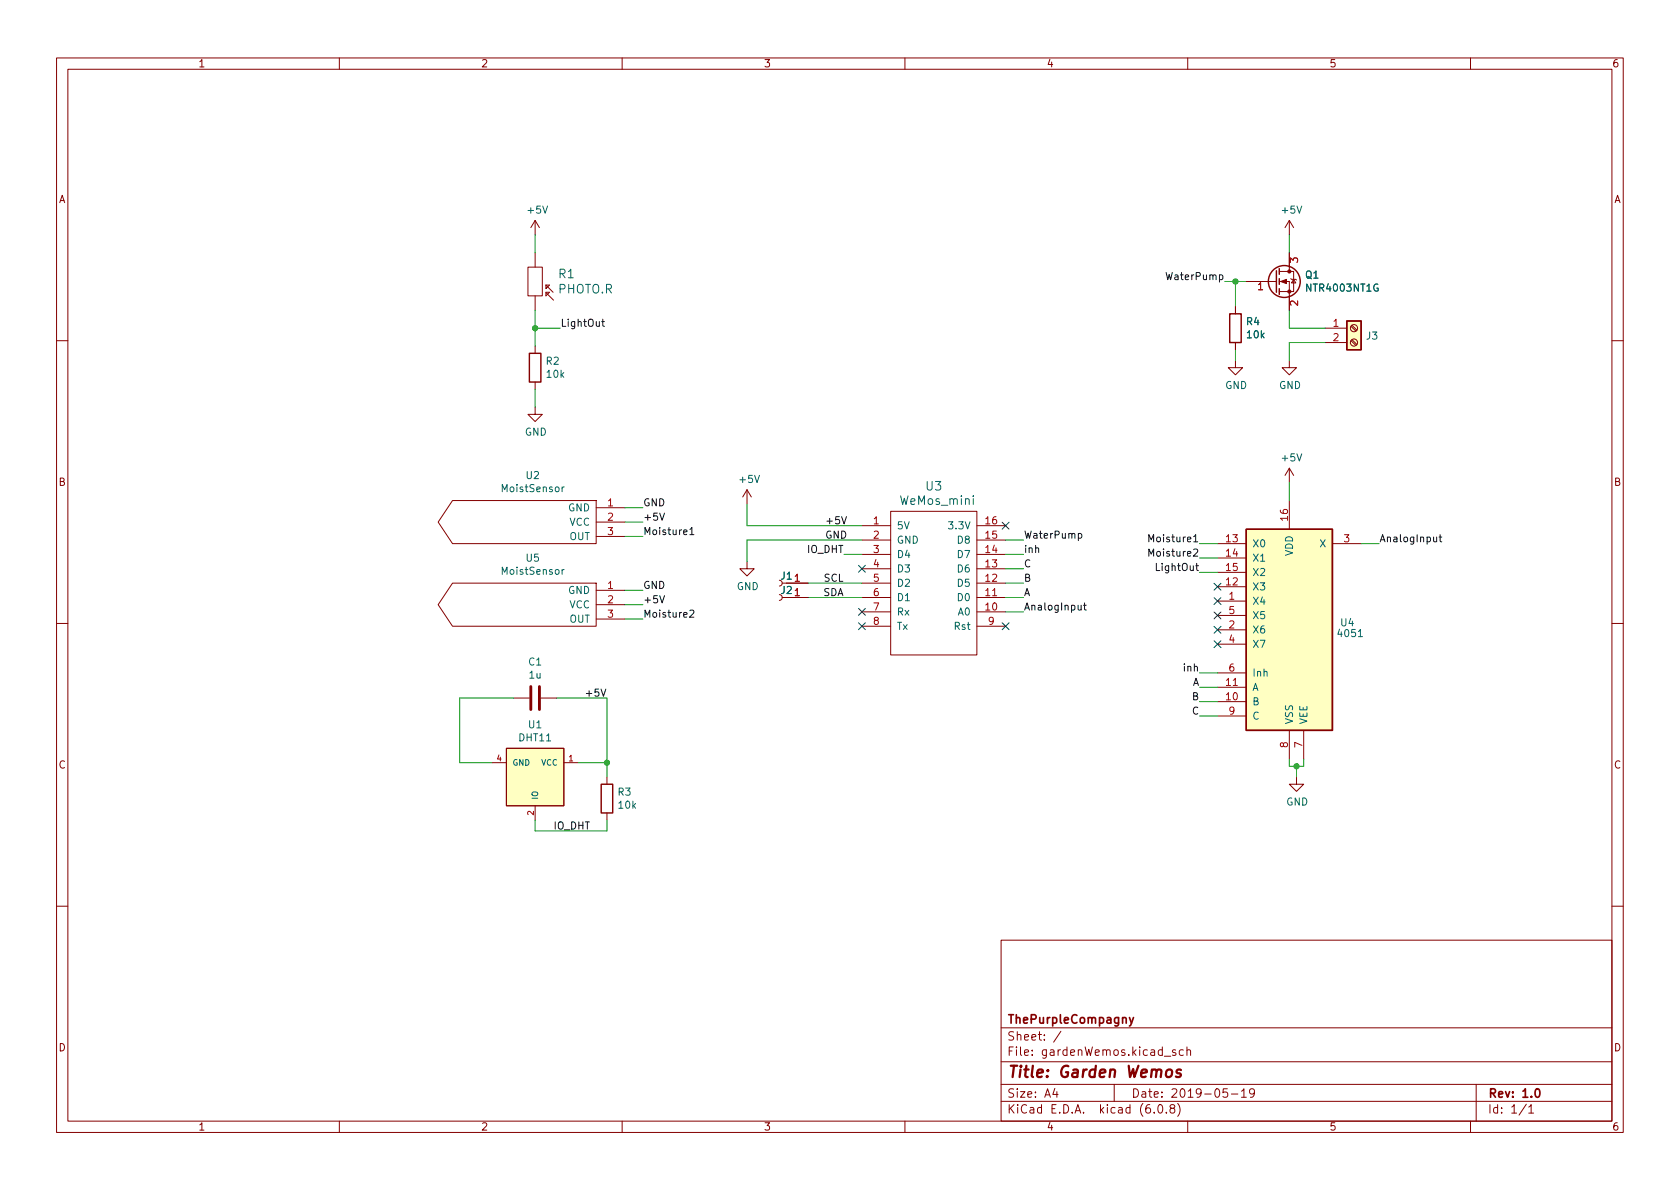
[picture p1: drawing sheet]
<svg xmlns="http://www.w3.org/2000/svg" width="297mm" height="210mm" viewBox="0 0 297 210" stroke-linecap="round" stroke-linejoin="round" font-family="sans-serif">
<g fill="none" stroke="#840000" stroke-width=".18">
<path d="M10 10.2h277v190.1h-277zM12 12.2h273v186.1h-273zM60 10.2v2M110 10.2v2M160 10.2v2M210 10.2v2M260 10.2v2M94.6 39v2.5M94.6 39l-.7 1.3M94.6 39l.8 1.3M228 39v2.5M228 39l-.8 1.3"/>
<path d="M228 39l.7 1.3M93.3 47.2h2.6v5.1h-2.6zM94.6 44.7v2.5M94.6 52.3v2.6M96.5 50.4h.7l-.7 .6zM96.5 51.7h.7l-.7 .6zM96.5 50.4l1.3 1.3M96.6 51.8l1.3 1.3M218.4 54.2v1.3M220.3 49.8h5.1M225.5 49.8h.2M226.2 49.8h1.8v5.1"/>
<path d="M226.2 48h1.8M228 48h.7v3.6h-2.5M228 44.7v3.3M228.2 49.3l.1 .1h.8l.1 .1M228.7 49.4l.4 .6h-.8zM234.3 58h3.8M238.9 57.7l.8 .8M239 57.5l.9 .9M10 60.2h2M94.6 72v1.3h1.3l-1.3 1.2-1.3-1.2h1.3M94.6 61.2v1.3M94.6 67.6v1.2"/>
<path d="M218.4 63.7v1.3h1.3l-1.3 1.3-1.2-1.3h1.2M218.4 60.6v1.2M228 63.7v1.3h1.2l-1.2 1.3-1.3-1.3h1.3M234.3 60.6h3.8M238.9 60.2l.8 .9M239 60.1l.9 .8M285 60.2h2M80 88.5h25.4v7.6h-25.4l-2.5-3.8zM105.4 89.8h5.1M105.4 92.3h5.1M105.4 94.9h5.1M132.1 99.3v1.3h1.2l-1.2 1.2-1.3-1.2h1.3"/>
<path d="M132.1 86.6l-.8 1.3M132.1 86.6v2.5M132.1 86.6l.7 1.3M152.4 93h5.1M152.4 98h5.1M152.4 95.5h5.1M157.5 90.4h15.2v25.4h-15.2zM172.7 93h5.1M172.7 98h5.1M172.7 95.5h5.1M215.3 96.1h5M215.3 98.7h5"/>
<path d="M228 82.8v2.5M228 88.5v5.1M228 82.8l-.8 1.3M228 82.8l.7 1.3M235.6 96.1h5.1M10 110.2h2M80 103.1h25.4v7.6h-25.4l-2.5-3.8zM105.4 104.4h5.1M105.4 106.9h5.1M105.4 109.5h5.1M137.8 105.2l.4 .1 .1 .4-.1 .3-.4 .2M137.8 102.6l.4 .2 .1 .3-.1 .4-.4 .1"/>
<path d="M139.1 105.7h3.8M139.1 103.1h3.8M152.4 105.7h5.1M152.4 103.1h5.1M152.4 108.2h5.1M152.4 100.6h5.1M152.4 110.7h5.1M172.7 105.7h5.1M172.7 103.1h5.1M172.7 108.2h5.1M172.7 100.6h5.1M172.7 110.7h5.1"/>
<path d="M215.3 106.3h5M215.3 103.8h5M215.3 101.2h5M215.3 111.4h5M215.3 113.9h5M215.3 108.8h5M215.3 119h5M285 110.2h2M87 134.9h2.5M89.5 132.3h10.2v10.2h-10.2zM90.8 123.4h2.8M95.6 123.4h2.8"/>
<path d="M99.7 134.9h2.5M107.3 137.4v1.3M215.3 124.1h5M215.3 121.5h5M215.3 126.6h5M228 129.2v5M229.2 137.4v1.3h1.3l-1.3 1.2-1.2-1.2h1.2M230.5 129.2v5M94.6 142.5v2.5M107.3 143.8v1.2M10 160.2h2M177 166.3h108v32h-108z"/>
<path d="M285 160.2h2M60 198.3v2M110 198.3v2M160 198.3v2M177 194.8h108M177 191.8h108M177 187.8h108M177 181.8h108M186.5 192.5l-.4 1h1M186.9 193v1M187.6 182.4l-1.3 1.9M197 191.8v3"/>
<path d="M204.1 196.7v.1M204.9 195.4l.2-.1a.81 .81 0 0 1 .6 .7 .81 .81 0 0 1-.3 .8h-.2a.81 .81 0 0 1-.6-.6 .81 .81 0 0 1 .3-.8zM205.9 186.8h1.1M206.2 196.7v.1M207.1 196l-.2-.3v-.2l.2-.2 .5 .1 .1 .2-.1 .2-.6 .2-.1 .3v.4l.2 .1h.5l.1-.3-.1-.4-.2-.1M207.9 185.7l-.4-.1-.2 .2 .1 .3 .5 .1v.4h-.6M208.2 195.1a1.72 1.72 0 0 1 0 2.3M209.2 185.7l-.4-.1-.3 .3v.4l.1 .3h.6M209.9 185.8l.2-.2 .3 .1 .1 .9M209.9 185.1v1.5M210 198.3v2M217 192.5h-.7l-.1 .7 .2-.1 .5 .1 .2 .2-.1 .5-.2 .1-.6-.1"/>
<path d="M217.7 193.5h1.2M219.5 193l.4-.5v1.5M219.5 194h.9M221.8 193.2l-.3 .3-.4-.1-.2-.2 .2-.6 .4-.1 .2 .2a.99 .99 0 0 1-.3 1.3h-.3M260 198.3v2M261 191.8v6.5M269.9 195.3l-1.3 1.9M270.3 195.8l.4-.5v1.5M270.3 196.8h.9"/>
<circle cx="239.4" cy="58" r=".63"/>
<circle cx="239.4" cy="60.6" r=".63"/>
</g>
<path d="M199.7 179.9l.4 1M200.4 179.9l-.5 1.4-.2 .1M271.6 192.6l.2-.1a.82 .82 0 0 1 .6 .7 .82 .82 0 0 1-.3 .8h-.2a.81 .81 0 0 1-.6-.6 .81 .81 0 0 1 .3-.8z" fill="none" stroke="#840000" stroke-width=".3"/>
<path d="M206.3 189.3a.52 .52 0 0 1 .5-.2 .52 .52 0 0 1 .5 .4l-.1 .6a.55 .55 0 0 1-.5 .4 .55 .55 0 0 1-.6-.4zM208.8 189.2a.49 .49 0 0 0-.8 .3l.1 .2 .4 .1 .3 .3-.1 .3-.2 .1-.6-.1" fill="none" stroke="#840000" stroke-width=".4"/>
<g fill="#ffffc2" stroke="#ffffc2" stroke-width=".18">
<path d="M220.3 93.6h15.3v35.6h-15.3z"/>
<path d="M238.1 56.8h2.6v5h-2.6z"/>
<path d="M89.5 132.3h10.2v10.2h-10.2z"/>
</g>
<g fill="none" stroke="#840000" stroke-width=".25">
<path d="M217.4 55.5h2.1v5.1h-2.1zM225.7 47.9v3.8M226.2 47.5v1M226.2 49.3v1M226.2 51v1.1M238.1 56.8h2.6v5h-2.6zM93.6 62.5h2v5.1h-2zM220.3 93.6h15.3v35.6h-15.3zM106.3 138.7h2v5.1h-2z"/>
<circle cx="227.1" cy="49.8" r="2.82"/>
</g>
<g fill="#840000" stroke="#840000" stroke-width=".18">
<path d="M226.4 49.8l1.1-.4v.8z"/>
<circle cx="228" cy="51.6" r=".28"/>
<circle cx="228" cy="48" r=".28"/>
</g>
<path d="M99.4 86.1v.9M99.7 86.1l-.3 .2M172.1 87.7v.1M99.4 100.7v.9M99.7 100.7l-.3 .3" fill="none" stroke="#006464" stroke-width=".18"/>
<path d="M93.9 121.4v4.1M95.4 121.4v4.1" fill="none" stroke="#840000" stroke-width=".51"/>
<g fill="none" stroke="#0f0f0f" stroke-width=".18">
<path d="M106.4 56.9h.5M106.6 56.4v1.1l.3 .2M116.6 90.7l.5 1.3 .4-1.3M122 93.6l.3-.3v1.2M122 94.5h.7M190.7 94.4l.3-.1 .3 .3-.1 .5h-.5M203.1 95.8v-1.3l.4 .9 .5-.9v1.3M203.1 98.4v-1.3l.4 .9 .5-.9v1.3M211 95.8h.8M253.5 95v.8h.3l.2-.1M254 95v.8M254.4 95h.5"/>
<path d="M254.6 94.5v1.1l.3 .2M116.6 105.3l.5 1.3 .4-1.3M122 108l.4-.1 .3 .3-.8 .9h.8M190.6 107l.1 .8 .3 .1 .2-.1M191.2 107v.9M191.6 107h.5M191.8 106.6v1.1l.3 .2"/>
</g>
<g fill="none" stroke="#009600" stroke-width=".18">
<path d="M94.6 58h4.5M94.6 41.5v3.2M94.6 54.9v6.3M216.5 49.8h3.8M218.4 49.8v4.4M228 54.9v3.1h6.3M228 41.5v3.2M94.6 68.8v3.2M218.4 61.8v1.9M234.3 60.6h-6.3v3.1M110.5 94.9h3.2M110.5 89.8h3.2"/>
<path d="M110.5 92.3h3.2M132.1 89.1v3.9h20.3M149.2 98h3.2M152.4 95.5h-20.3v3.8M177.8 98h3.2M177.8 95.5h3.2M212.1 96.1h3.2M212.1 98.7h3.2M228 85.3v3.2M240.7 96.1h3.1M110.5 109.5h3.2M110.5 106.9h3.2"/>
<path d="M110.5 104.4h3.2M142.9 103.1h9.5M142.9 105.7h9.5M177.8 108.2h3.2M177.8 103.1h3.2M177.8 105.7h3.2M177.8 100.6h3.2M212.1 101.2h3.2M212.1 119h3.2M90.8 123.4h-9.5v11.5h5.7M98.4 123.4h8.9v14M102.2 134.9h5.1"/>
<path d="M212.1 121.5h3.2M212.1 124.1h3.2M212.1 126.6h3.2M228 134.2v1.3h2.5v-1.3M229.2 135.5v1.9M94.6 145v1.9h12.7v-1.9"/>
</g>
<g fill="none" stroke="#000084" stroke-width=".18">
<path d="M151.8 100l1.2 1.2M153 100l-1.2 1.2M177.2 92.3l1.2 1.3M178.4 92.3l-1.2 1.3M151.8 110.1l1.2 1.2M151.8 107.6l1.2 1.2M153 110.1l-1.2 1.2M153 107.6l-1.2 1.2M177.2 110.1l1.2 1.2M178.4 110.1l-1.2 1.2M214.7 108.2l1.2 1.2M214.7 113.3l1.2 1.2"/>
<path d="M214.7 103.1l1.2 1.3M214.7 110.8l1.2 1.2M214.7 105.7l1.2 1.2M215.9 108.2l-1.2 1.2M215.9 113.3l-1.2 1.2M215.9 103.1l-1.2 1.3M215.9 110.8l-1.2 1.2M215.9 105.7l-1.2 1.2"/>
</g>
<g fill="#009600" stroke="#009600" stroke-width=".18">
<circle cx="107.3" cy="134.9" r=".46"/>
<circle cx="94.6" cy="58" r=".46"/>
<circle cx="229.2" cy="135.5" r=".46"/>
<circle cx="218.4" cy="49.8" r=".46"/>
</g>
<text font-size="2.8" fill="#840000" x="178" y="190.6">Title: Garden Wemos</text>
<g font-size="2.1" fill="#006464">
<text x="98.7" y="51.9">PHOTO.R</text>
<text x="98.8" y="49.2">R1</text>
<text x="159.2" y="89.3">WeMos_mini</text>
<text x="163.7" y="86.7">U3</text>
</g>
<g font-size="2.1" fill="#840000">
<text x="178" y="184">Sheet: /</text>
<text x="178" y="181">ThePurpleCompagny</text>
<text x="178" y="186.7">File: gardenWemos.kicad_sch</text>
<text x="178" y="196.9">KiCad E.D.A. kicad (6.0.8)</text>
<text x="178" y="194.1">Size: A4</text>
<text x="200" y="194.1">Date: 2019-05-19</text>
<text x="263" y="194.1">Rev: 1.0</text>
<text x="263" y="196.9">Id: 1/1</text>
</g>
<g font-size="1.8" fill="#840000">
<text x="35" y="11.9">1</text>
<text x="85" y="11.9">2</text>
<text x="135" y="11.9">3</text>
<text x="185" y="11.9">4</text>
<text x="235" y="11.9">5</text>
<text x="285" y="11.9">6</text>
<text x="10.3" y="35.9">A</text>
<text x="285.3" y="35.9">A</text>
<text x="10.3" y="85.9">B</text>
<text x="285.3" y="85.9">B</text>
<text x="10.3" y="135.9">C</text>
<text x="285.3" y="135.9">C</text>
<text x="10.3" y="185.9">D</text>
<text x="285.3" y="185.9">D</text>
<text x="35" y="199.9">1</text>
<text x="85" y="199.9">2</text>
<text x="135" y="199.9">3</text>
<text x="185" y="199.9">4</text>
<text x="235" y="199.9">5</text>
<text x="285" y="199.9">6</text>
</g>
<g font-size="1.8" fill="#006464">
<text x="93.4" y="37.8">+5V</text>
<text x="226.7" y="37.8">+5V</text>
<text x="230.8" y="49.2">Q1</text>
<text x="231.2" y="51.6">NTR4003NT1G</text>
<text x="220.4" y="57.5">R4</text>
<text x="220.5" y="59.8">10k</text>
<text x="96.6" y="64.5">R2</text>
<text x="241.6" y="60">J3</text>
<text x="96.7" y="66.8">10k</text>
<text x="216.6" y="68.8">GND</text>
<text x="226.1" y="68.8">GND</text>
<text x="92.8" y="77">GND</text>
<text x="226.7" y="81.6">+5V</text>
<text x="88.9" y="87">MoistSensor</text>
<text x="93.1" y="84.7">U2</text>
<text x="130.9" y="85.4">+5V</text>
<text x="100.5" y="90.4">GND</text>
<text x="100.7" y="93">VCC</text>
<text x="100.7" y="95.5">OUT</text>
<text x="158.5" y="93.6">5V</text>
<text x="168.1" y="93.6">3.3V</text>
<text x="88.9" y="101.6">MoistSensor</text>
<text x="93.1" y="99.3">U5</text>
<text x="158.5" y="96.1">GND</text>
<text x="158.5" y="98.7">D4</text>
<text x="158.5" y="101.2">D3</text>
<text x="169.4" y="101.2">D6</text>
<text x="169.4" y="98.7">D7</text>
<text x="169.4" y="96.1">D8</text>
<text x="221.4" y="96.8">X0</text>
<text x="221.4" y="99.3">X1</text>
<text x="221.4" y="101.8">X2</text>
<text x="228.6" y="98.3" transform="rotate(-90 228.6 98.3)">VDD</text>
<text x="233.4" y="96.8">X</text>
<text x="100.5" y="105">GND</text>
<text x="100.7" y="107.6">VCC</text>
<text x="130.2" y="104.3">GND</text>
<text x="138.1" y="105">J2</text>
<text x="138.1" y="102.5">J1</text>
<text x="158.5" y="103.8">D2</text>
<text x="158.5" y="106.3">D1</text>
<text x="169.4" y="106.3">D0</text>
<text x="169.4" y="103.8">D5</text>
<text x="221.4" y="106.9">X4</text>
<text x="221.4" y="104.4">X3</text>
<text x="100.7" y="110.1">OUT</text>
<text x="158.5" y="108.8">Rx</text>
<text x="158.5" y="111.4">Tx</text>
<text x="168.9" y="111.4">Rst</text>
<text x="169.4" y="108.8">A0</text>
<text x="221.4" y="112">X6</text>
<text x="221.4" y="109.5">X5</text>
<text x="236.8" y="112.6">4051</text>
<text x="237.1" y="110.7">U4</text>
<text x="93.5" y="117.7">C1</text>
<text x="93.6" y="120">1u</text>
<text x="221.4" y="114.5">X7</text>
<text x="221.4" y="119.6">Inh</text>
<text x="221.4" y="124.7">B</text>
<text x="221.4" y="122.2">A</text>
<text x="91.8" y="131.1">DHT11</text>
<text x="93.5" y="128.8">U1</text>
<text x="221.4" y="127.2">C</text>
<text x="228.6" y="128.1" transform="rotate(-90 228.6 128.1)">VSS</text>
<text x="231.1" y="128.1" transform="rotate(-90 231.1 128.1)">VEE</text>
<text x="109.3" y="140.7">R3</text>
<text x="109.4" y="143">10k</text>
<text x="227.4" y="142.4">GND</text>
</g>
<g font-size="1.8" fill="#a90000">
<text x="229.5" y="46.5" transform="rotate(-90 229.5 46.5)">3</text>
<text x="222.4" y="51.3">1</text>
<text x="229.5" y="54.1" transform="rotate(-90 229.5 54.1)">2</text>
<text x="235.7" y="57.8">1</text>
<text x="235.7" y="60.3">2</text>
<text x="107.5" y="89.5">1</text>
<text x="107.5" y="92.1">2</text>
<text x="107.5" y="94.6">3</text>
<text x="154.4" y="92.7">1</text>
<text x="154.4" y="95.2">2</text>
<text x="174.3" y="95.2">15</text>
<text x="174.3" y="92.7">16</text>
<text x="216.8" y="95.9">13</text>
<text x="227.7" y="92" transform="rotate(-90 227.7 92)">16</text>
<text x="237.6" y="95.9">3</text>
<text x="154.4" y="97.8">3</text>
<text x="154.4" y="100.3">4</text>
<text x="174.3" y="100.3">13</text>
<text x="174.3" y="97.8">14</text>
<text x="216.8" y="98.4">14</text>
<text x="216.8" y="101">15</text>
<text x="107.5" y="104.1">1</text>
<text x="107.5" y="106.7">2</text>
<text x="140.5" y="105.4">1</text>
<text x="140.5" y="102.9">1</text>
<text x="154.4" y="102.9">5</text>
<text x="154.4" y="105.4">6</text>
<text x="154.4" y="107.9">7</text>
<text x="174.3" y="107.9">10</text>
<text x="174.3" y="105.4">11</text>
<text x="174.3" y="102.9">12</text>
<text x="216.8" y="103.5">12</text>
<text x="217.3" y="106">1</text>
<text x="107.5" y="109.2">3</text>
<text x="154.4" y="110.5">8</text>
<text x="174.8" y="110.5">9</text>
<text x="217.3" y="111.1">2</text>
<text x="217.3" y="113.7">4</text>
<text x="217.3" y="108.6">5</text>
<text x="217.3" y="118.7">6</text>
<text x="216.8" y="123.8">10</text>
<text x="216.8" y="121.3">11</text>
<text x="217.3" y="126.4">9</text>
<text x="227.7" y="132.2" transform="rotate(-90 227.7 132.2)">8</text>
<text x="230.3" y="132.2" transform="rotate(-90 230.3 132.2)">7</text>
</g>
<g font-size="1.8" fill="#0f0f0f">
<text x="206.7" y="49.5">WaterPump</text>
<text x="99.1" y="57.8">LightOut</text>
<text x="113.7" y="89.5">GND</text>
<text x="113.7" y="94.6">Moisture1</text>
<text x="113.7" y="92.1">+5V</text>
<text x="145.9" y="95.2">GND</text>
<text x="146.7" y="92.7">+5V</text>
<text x="181" y="95.2">WaterPump</text>
<text x="203.7" y="95.9">Moisture1</text>
<text x="243.8" y="95.9">AnalogInput</text>
<text x="142.7" y="97.8">IO_DHT</text>
<text x="181" y="97.8">inh</text>
<text x="181" y="100.3">C</text>
<text x="203.7" y="98.4">Moisture2</text>
<text x="204.7" y="101">LightOut</text>
<text x="113.7" y="106.7">+5V</text>
<text x="113.7" y="104.1">GND</text>
<text x="145.5" y="105.4">SDA</text>
<text x="145.7" y="102.9">SCL</text>
<text x="181" y="105.4">A</text>
<text x="181" y="107.9">AnalogInput</text>
<text x="181" y="102.9">B</text>
<text x="113.7" y="109.2">Moisture2</text>
<text x="209.4" y="118.7">inh</text>
<text x="104.1" y="123.2">+5V</text>
<text x="210.8" y="121.3">A</text>
<text x="210.8" y="123.8">B</text>
<text x="210.8" y="126.4">C</text>
<text x="97.8" y="146.7">IO_DHT</text>
</g>
<g font-size="1.4" fill="#a90000">
<text x="87.9" y="134.6">4</text>
<text x="100.6" y="134.6">1</text>
<text x="94.4" y="144.2" transform="rotate(-90 94.4 144.2)">2</text>
</g>
<g font-size="1.4" fill="#006464">
<text x="90.6" y="135.4">GND</text>
<text x="95.7" y="135.4">VCC</text>
<text x="95.1" y="141.5" transform="rotate(-90 95.1 141.5)">IO</text>
</g>
</svg>
